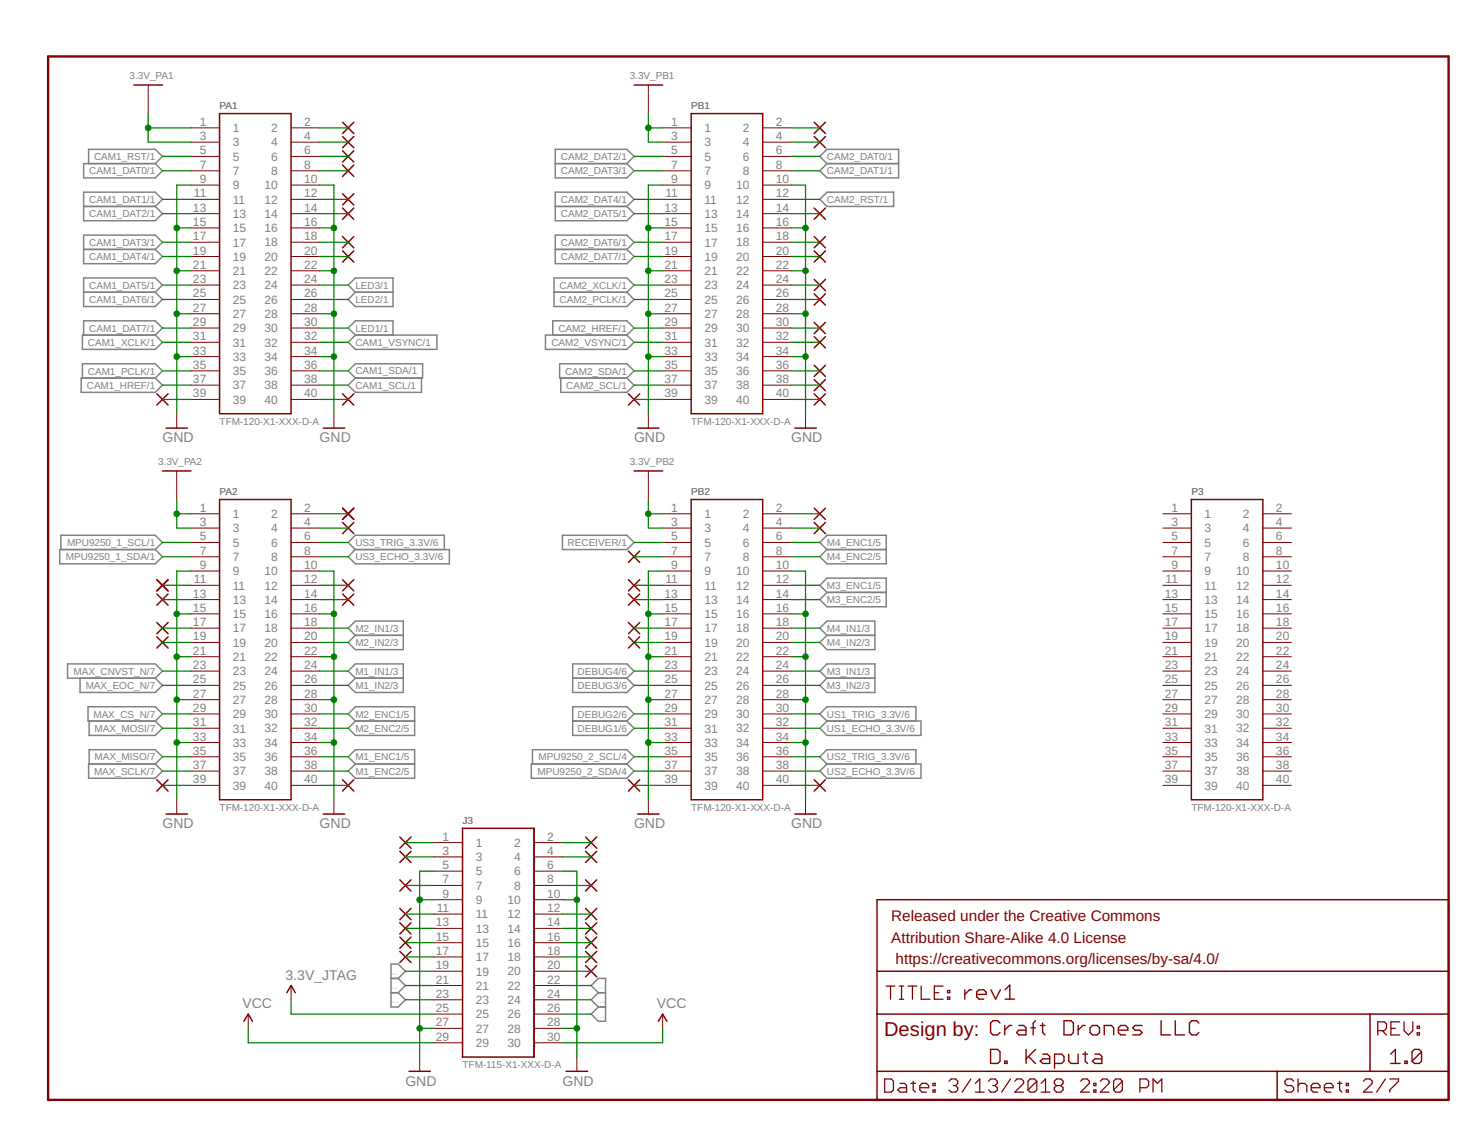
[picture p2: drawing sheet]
<svg xmlns="http://www.w3.org/2000/svg" width="279mm" height="216mm" viewBox="0 0 279 216" stroke-linecap="round" stroke-linejoin="round" font-family="sans-serif">
<g fill="none" stroke="#808080" stroke-width=".28">
<path d="M15.7 36.2h13.5l1.4 1.3-1.4 1.4 1.4 1.3-1.4 1.4h-13.5zM15.7 38.9h13.5M15.7 30.8h13.5l1.4 1.4-1.4 1.3h-13.5zM16.7 30.8v-2.7h12.5l1.4 1.3-1.4 1.4M104.5 36.2h13.5l1.4 1.3-1.4 1.4 1.4 1.3-1.4 1.4h-13.5zM104.5 38.9h13.5M104.5 28.1h13.5l1.4 1.3-1.4 1.4 1.4 1.4-1.4 1.3h-13.5zM104.5 30.8h13.5M154.3 37.5l1.4-1.3h12.6v2.7h-12.6zM154.3 29.4l1.4-1.3h13.5v5.4h-13.5l-1.4-1.3 1.4-1.4zM155.7 30.8h13.5M15.7 52.3h13.5l1.4 1.4-1.4 1.3 1.4 1.4-1.4 1.3h-13.5z"/>
<path d="M15.7 55h13.5M15.7 44.3h13.5l1.4 1.3-1.4 1.3 1.4 1.4-1.4 1.3h-13.5zM15.7 46.9h13.5M65.6 53.7l1.3-1.4h7.1v5.4h-7.1l-1.3-1.3 1.3-1.4zM66.9 55h7.1M104.3 52.3h13.7l1.4 1.4-1.4 1.3 1.4 1.4-1.4 1.3h-13.7zM104.3 55h13.7M104.5 44.3h13.5l1.4 1.3-1.4 1.3 1.4 1.4-1.4 1.3h-13.5zM104.5 46.9h13.5M15.3 71.2h13.9l1.4 1.3-1.4 1.4h-13.9zM15.5 71.2v-2.7h13.7l1.4 1.3-1.4 1.4M15.5 63.1h13.7l1.4 1.3-1.4 1.4h-13.7z"/>
<path d="M15.7 63.1v-2.7h13.5l1.4 1.3-1.4 1.4M65.6 69.8l1.3-1.3h12.7v2.7h-12.7zM65.6 64.4l1.3-1.3h15.4v2.7h-15.4zM66.9 71.2l-1.3 1.3 1.3 1.4h12.5v-2.7M66.9 63.1l-1.3-1.4 1.3-1.3h7.1v2.7M102.7 63.1h15.3l1.4 1.3-1.4 1.4h-15.3zM104.1 63.1v-2.7h13.9l1.4 1.3-1.4 1.4M105.4 68.5h12.6l1.4 1.3-1.4 1.4h-12.6zM105.6 71.2v2.7h12.4l1.4-1.4-1.4-1.3M11.2 103.4h18l1.4 1.4-1.4 1.3h-18zM11.5 103.4v-2.6h17.7l1.4 1.3-1.4 1.3M65.6 118.2l1.3-1.3h9v5.4h-9l-1.3-1.4 1.3-1.3z"/>
<path d="M65.6 104.8l1.3-1.4h17.7v2.7h-17.7zM66.9 103.4l-1.3-1.3 1.3-1.3h16.8v2.6M66.9 119.6h9M105.9 100.8h12.1l1.4 1.3-1.4 1.3h-12.1zM154.3 102.1l1.4-1.3h11.2v5.3h-11.2l-1.4-1.3 1.4-1.4zM154.3 110.2l1.4-1.4h11.2v5.4h-11.2l-1.4-1.3 1.4-1.4zM154.3 118.2l1.4-1.3h9v5.4h-9l-1.4-1.4 1.4-1.3zM155.7 111.5h11.2M155.7 119.6h9M155.7 103.4h11.2M12.7 125h16.5l1.4 1.3-1.4 1.4h-16.5zM15.1 127.7v2.6h14.1l1.4-1.3-1.4-1.3"/>
<path d="M16.6 133h12.6l1.4 1.4-1.4 1.3h-12.6zM16.8 135.7v2.7h12.4l1.4-1.3-1.4-1.4M65.6 126.3l1.3-1.3h9v5.3h-9l-1.3-1.3 1.3-1.3zM65.6 134.4l1.3-1.4h11.2v5.4h-11.2l-1.3-1.3 1.3-1.4zM66.9 127.7h9M66.9 135.7h11.2M107.8 125h10.2l1.4 1.3-1.4 1.4 1.4 1.3-1.4 1.3h-10.2zM107.8 127.7h10.2M107.8 133h10.2l1.4 1.4-1.4 1.3 1.4 1.4-1.4 1.3h-10.2zM107.8 135.7h10.2M154.3 126.3l1.4-1.3h9v5.3h-9l-1.4-1.3 1.4-1.3zM155.7 127.7h9"/>
<path d="M155.7 135.7h17.7v2.7h-17.7l-1.4-1.3zM155.7 135.7l-1.4-1.3 1.4-1.4h16.7v2.7M16.7 143.8h12.5l1.4 1.3-1.4 1.4h-12.5zM16.8 143.8v-2.7h12.4l1.4 1.4-1.4 1.3M65.6 142.5l1.3-1.4h11.2v5.4h-11.2l-1.3-1.4 1.3-1.3zM66.9 143.8h11.2M100 143.8h18l1.4 1.3-1.4 1.4h-18zM100.2 143.8v-2.7h17.8l1.4 1.4-1.4 1.3M154.3 145.1l1.4-1.3h17.7v2.7h-17.7zM155.7 143.8l-1.4-1.3 1.4-1.4h16.7v2.7M73.6 184.2h1.4M73.6 186.9h1.4"/>
<path d="M75 184.2l1.3-1.4-1.3-1.3h-1.4v8h1.4l1.3-1.3-1.3-1.3M75 184.2l1.3 1.3-1.3 1.4M112.6 186.9l-1.3-1.4 1.3-1.3h1.4v8h-1.4l-1.3-1.3 1.3-1.4M112.6 186.9h1.4M112.6 189.5h1.4M112.6 186.9l-1.3 1.3 1.3 1.3"/>
</g>
<path d="M9.1 10.6h263.6v196.4h-263.6z" fill="none" stroke="#800000" stroke-width=".44"/>
<g fill="none" stroke="#800000" stroke-width=".28">
<path d="M25.2 16h5.4M119.4 16h5.4M41.3 21.4h13.5v56.5h-13.5zM64.5 23l2.1 2.1M64.5 25.7l2.1 2.1M64.5 28.4l2.1 2.1M64.5 31.1l2.1 2.1M64.5 36.5l2.1 2.1M64.5 39.2l2.1 2.1M66.6 23l-2.1 2.1M66.6 25.7l-2.1 2.1M66.6 39.2l-2.1 2.1"/>
<path d="M66.6 28.4l-2.1 2.1M66.6 31.1l-2.1 2.1M66.6 36.5l-2.1 2.1M130.1 21.4h13.5v56.5h-13.5zM153.3 23l2.1 2.1M153.3 25.7l2.1 2.1M153.3 39.2l2.1 2.1M155.4 23l-2.1 2.1M155.4 25.7l-2.1 2.1M155.4 39.2l-2.1 2.1M64.5 44.5l2.1 2.2M64.5 47.2l2.1 2.1"/>
<path d="M66.6 44.5l-2.1 2.2M66.6 47.2l-2.1 2.1M153.3 55.3l2.1 2.1M153.3 44.5l2.1 2.2M153.3 47.2l2.1 2.1M153.3 52.6l2.1 2.1M155.4 55.3l-2.1 2.1M155.4 44.5l-2.1 2.2M155.4 47.2l-2.1 2.1M155.4 52.6l-2.1 2.1M29.5 74.1l2.1 2.1M31.6 74.1l-2.1 2.1"/>
<path d="M64.5 74.1l2.1 2.1M66.6 74.1l-2.1 2.1M118.3 74.1l2.1 2.1M120.4 74.1l-2.1 2.1M153.3 74.1l2.1 2.1M153.3 60.7l2.1 2.1M153.3 63.4l2.1 2.1M153.3 68.7l2.1 2.2M153.3 71.4l2.1 2.2M155.4 74.1l-2.1 2.1M155.4 60.7l-2.1 2.1M155.4 63.4l-2.1 2.1"/>
<path d="M155.4 68.7l-2.1 2.2M155.4 71.4l-2.1 2.2M30.6 88.6h5.4M31.3 80.6h4M41.3 94h13.5v56.5h-13.5zM60.9 80.6h4M64.5 95.7l2.1 2.1M64.5 98.3l2.1 2.2M66.6 95.7l-2.1 2.1M66.6 98.3l-2.1 2.2M119.4 88.6h5.4M120.1 80.6h4"/>
<path d="M130.1 94h13.5v56.5h-13.5zM149.6 80.6h4.1M153.3 95.7l2.1 2.1M153.3 98.3l2.1 2.2M155.4 95.7l-2.1 2.1M155.4 98.3l-2.1 2.2M224.3 94h13.5v56.5h-13.5zM29.5 119.9l2.1 2.1M29.5 117.2l2.1 2.1M29.5 111.8l2.1 2.1M29.5 109.1l2.1 2.1M31.6 109.1l-2.1 2.1"/>
<path d="M31.6 119.9l-2.1 2.1M31.6 117.2l-2.1 2.1M31.6 111.8l-2.1 2.1M64.5 109.1l2.1 2.1M64.5 111.8l2.1 2.1M66.6 109.1l-2.1 2.1M66.6 111.8l-2.1 2.1M118.3 119.9l2.1 2.1M118.3 117.2l2.1 2.1M118.3 111.8l2.1 2.1M118.3 109.1l2.1 2.1M118.3 103.7l2.1 2.2"/>
<path d="M120.4 119.9l-2.1 2.1M120.4 117.2l-2.1 2.1M120.4 111.8l-2.1 2.1M120.4 103.7l-2.1 2.2M120.4 109.1l-2.1 2.1M29.5 146.8l2.1 2.1M31.3 153.2h4M31.6 146.8l-2.1 2.1M60.9 153.2h4M64.5 146.8l2.1 2.1M66.6 146.8l-2.1 2.1M75.3 157.5l2.1 2.2"/>
<path d="M77.4 157.5l-2.1 2.2M87.1 155.9h13.4v43.1h-13.4zM110.2 157.5l2.2 2.2M112.4 157.5l-2.2 2.2M118.3 146.8l2.1 2.1M120.1 153.2h4M120.4 146.8l-2.1 2.1M149.6 153.2h4.1M153.3 146.8l2.1 2.1M155.4 146.8l-2.1 2.1M75.3 160.2l2.1 2.1M75.3 165.6l2.1 2.1"/>
<path d="M75.3 171l2.1 2.1M75.3 173.7l2.1 2.1M75.3 176.4l2.1 2.1M75.3 179.1l2.1 2.1M77.4 173.7l-2.1 2.1M77.4 176.4l-2.1 2.1M77.4 160.2l-2.1 2.1M77.4 165.6l-2.1 2.1M77.4 171l-2.1 2.1M77.4 179.1l-2.1 2.1M110.2 160.2l2.2 2.1M110.2 165.6l2.2 2.1"/>
<path d="M110.2 171l2.2 2.1M110.2 173.7l2.2 2.1M110.2 176.4l2.2 2.1M110.2 179.1l2.2 2.1M112.4 160.2l-2.2 2.1M112.4 165.6l-2.2 2.1M112.4 171l-2.2 2.1M112.4 173.7l-2.2 2.1M112.4 176.4l-2.2 2.1M112.4 179.1l-2.2 2.1M165.1 169.4h107.6v37.6h-107.6zM45.9 192.2l.8-1.3 .8 1.3"/>
<path d="M54 186.9l.8-1.4 .8 1.4M110.2 181.8l2.2 2.1M112.4 181.8l-2.2 2.1M124 192.2l.8-1.3 .8 1.3M165.1 190.9h107.6M165.1 182.8h107.6M257.9 190.9v10.8M77 201.7h4M106.6 201.7h4M165.1 201.7h107.6M240.5 201.7v5.3"/>
</g>
<g fill="none" stroke="#800000" stroke-width=".23">
<path d="M166.8 185.6h1.7M167.7 185.6v2.5M169.3 185.6h.8M169.3 188.1h.8M169.7 185.6v2.5M171 185.6h1.6M171.8 185.6v2.5M173.4 185.6v2.5h1.7M175.9 186.9h.8M177.6 185.6h-1.7v2.5h1.7M178.4 187.7h.4v.4h-.4zM178.4 186.4h.4v.5h-.4z"/>
<path d="M259.4 194h1.2l.4-.4v-.9l-.4-.4h-1.2v2.5M260.2 194l.8 .8M261.9 193.6h.8M263.5 192.3h-1.6v2.5h1.6M264.4 192.3v1.7l.8 .8 .8-.8v-1.7M266.8 194.4h.5v.4h-.5zM266.8 193.2h.5v.4h-.5zM166.6 203.1h1.2l.4 .4v1.7l-.4 .4h-1.2zM169.5 203.9h.8l.4 .4v1.3h-1.2l-.5-.4 .5-.5h1.2M171.5 203.9h.9M171.9 203.5v1.7l.5 .4M173.2 204.7h1.6v-.4l-.4-.4h-.8l-.4 .4v.9l.4 .4h.8"/>
<path d="M175.7 205.2h.4v.4h-.4zM175.7 203.9h.4v.4h-.4zM178.7 203.5l.4-.4h.8l.4 .4v.4l-.4 .4M179.5 204.3h.4M179.9 204.3l.4 .4v.5l-.4 .4h-.8l-.4-.4M182.8 203.1l-1.7 2.5M183.6 205.6h1.7M183.6 203.9l.9-.8v2.5M186.1 203.5l.4-.4h.8l.5 .4v.4l-.5 .4M186.9 204.3h.4M187.3 204.3l.5 .4v.5l-.5 .4h-.8l-.4-.4M190.2 203.1l-1.6 2.5"/>
<path d="M191.1 203.5l.4-.4h.8l.4 .4v.4l-1.6 1.7h1.6M195.2 203.5v1.7l-.4 .4h-.8l-.5-.4M195.2 203.5l-.4-.4h-.8l-.5 .4v1.7M195.2 203.5l-1.7 1.7M196 205.6h1.7M196 203.9l.8-.8v2.5M198.9 204.3l-.4 .4v.5l.4 .4h.8l.5-.4v-.5l-.5-.4M198.9 204.3l-.4-.4v-.4l.4-.4h.8l.5 .4v.4l-.5 .4M198.9 204.3h.8M203.5 203.5l.4-.4h.8l.4 .4v.4l-1.6 1.7h1.6M205.9 205.2h.4v.4h-.4zM205.9 203.9h.4v.4h-.4z"/>
<path d="M207.2 203.5l.4-.4h.8l.4 .4v.4l-1.6 1.7h1.6M211.3 203.5v1.7l-.4 .4h-.8l-.4-.4M211.3 203.5l-.4-.4h-.8l-.4 .4v1.7M211.3 203.5l-1.6 1.7M214.6 204.7h1.2l.5-.4v-.8l-.5-.4h-1.2v2.5M217.1 205.6v-2.5l.8 .8 .8-.8v2.5M243.6 203.5l-.5-.4h-.8l-.4 .4v.4l.4 .4h.8l.5 .4v.5l-.5 .4h-.8l-.4-.4M244.4 204.3l.4-.4h.8l.4 .4v1.3M244.4 203.1v2.5M246.9 204.7h1.6v-.4l-.4-.4h-.8l-.4 .4v.9l.4 .4h.8M249.3 204.7h1.7v-.4l-.4-.4h-.9l-.4 .4v.9l.4 .4h.9M251.8 203.9h.8"/>
<path d="M252.2 203.5v1.7l.4 .4M253.5 205.2h.4v.4h-.4zM253.5 203.9h.4v.4h-.4zM256.7 203.5l.4-.4h.8l.5 .4v.4l-1.7 1.7h1.7M260.8 203.1l-1.6 2.5M261.7 203.1h1.6v.4l-1.6 1.7v.4"/>
</g>
<g fill="none" stroke="#800000" stroke-width=".25">
<path d="M181.7 186.3v1.8M183 186.3h-.5l-.8 .9M183.9 187.2h1.8v-.5l-.5-.4h-.9l-.4 .4v.9l.4 .5h.9M186.5 197.5h1.3l.5 .5v1.7l-.5 .5h-1.3zM186.6 186.3l.9 1.8 .8-1.8M188.3 192.6l-.5-.5h-.9l-.4 .5v1.8l.4 .4h.9l.5-.4M189.2 193v1.8M189.2 199.7h.4v.5h-.4zM189.2 188.1h1.8M189.2 186.3l.9-.9v2.7M190.5 193h-.4l-.9 .9M191.8 193h.9l.5 .5v1.3h-1.4l-.4-.4 .4-.5h1.4"/>
<path d="M193.2 197.5v2.7M193.6 198.9l1.4 1.3M194.1 193.5h.9M195 192.1l-.5 .5v2.2M195 197.5l-1.8 1.8M195.9 193h.8M196.3 192.6v1.8l.4 .4M196.3 198.4h.9l.4 .5v1.3h-1.3l-.4-.5 .4-.4h1.3M200.3 192.1h1.4l.4 .5v1.8l-.4 .4h-1.4zM201.2 198.4v1.3l.5 .5h1.3v-1.8M203 193v1.8M203.9 198.4h.9"/>
<path d="M204.3 193h-.4l-.9 .9M204.3 198v1.7l.5 .5M205.2 193.5l.5-.5h.9l.4 .5v.9l-.4 .4h-.9l-.5-.4zM206.1 198.4h.9l.5 .5v1.3h-1.4l-.4-.5 .4-.4h1.4M207.9 194.8v-1.8h1.3l.5 .5v1.3M210.6 193.9h1.7v-.4l-.4-.5h-.9l-.4 .5v.9l.4 .4h.9M215 193h-1.3l-.4 .5 .4 .4h.9l.4 .5-.4 .4h-1.3M218.6 192.1v2.7h1.8M221.3 192.1v2.7h1.8M225.7 192.6l-.4-.5h-.9l-.5 .5v1.8l.5 .4h.9l.4-.4M261.8 198.4l.9-.9v2.7M264.5 199.7h.4v.5h-.4z"/>
<path d="M267.6 198v1.7l-.4 .5h-.9l-.4-.5M267.6 198l-.4-.5h-.9l-.4 .5v1.7M267.6 198l-1.7 1.7M198.5 200.2h1.4l.4-.5v-.8l-.4-.5h-1.4v2.7M261.8 200.2h1.8"/>
</g>
<g fill="none" stroke="#800000" stroke-width=".19">
<path d="M27.9 16v5.4M122.1 16v5.4M36 24.1h5.3M36 26.8h5.3M36 29.4h5.3M36 32.2h5.3M36 34.8h5.3M36 37.5h5.3M54.8 24.1h5.4M54.8 26.8h5.4M54.8 29.4h5.4M54.8 32.2h5.4"/>
<path d="M54.8 34.8h5.4M54.8 37.5h5.4M124.8 24.1h5.3M124.8 26.8h5.3M124.8 29.4h5.3M124.8 32.2h5.3M124.8 34.8h5.3M124.8 37.5h5.3M143.6 24.1h5.4M143.6 26.8h5.4M143.6 29.4h5.4M143.6 32.2h5.4"/>
<path d="M143.6 34.8h5.4M143.6 37.5h5.4M36 40.2h5.3M36 42.9h5.3M36 45.6h5.3M36 48.3h5.3M36 51h5.3M36 53.7h5.3M36 56.4h5.3M36 59.1h5.3M54.8 40.2h5.4M54.8 42.9h5.4"/>
<path d="M54.8 45.6h5.4M54.8 48.3h5.4M54.8 51h5.4M54.8 53.7h5.4M54.8 56.4h5.4M54.8 59.1h5.4M124.8 40.2h5.3M124.8 42.9h5.3M124.8 45.6h5.3M124.8 48.3h5.3M124.8 51h5.3M124.8 53.7h5.3"/>
<path d="M124.8 56.4h5.3M124.8 59.1h5.3M143.6 40.2h5.4M143.6 42.9h5.4M143.6 45.6h5.4M143.6 48.3h5.4M143.6 51h5.4M143.6 53.7h5.4M143.6 56.4h5.4M143.6 59.1h5.4M33.3 77.9v2.7M36 61.7h5.3"/>
<path d="M36 64.4h5.3M36 67.1h5.3M36 69.8h5.3M36 72.5h5.3M36 75.2h5.3M54.8 61.7h5.4M54.8 64.4h5.4M54.8 67.1h5.4M54.8 69.8h5.4M54.8 72.5h5.4M54.8 75.2h5.4M62.9 77.9v2.7"/>
<path d="M122.1 77.9v2.7M124.8 61.7h5.3M124.8 64.4h5.3M124.8 67.1h5.3M124.8 69.8h5.3M124.8 72.5h5.3M124.8 75.2h5.3M143.6 61.7h5.4M143.6 64.4h5.4M143.6 67.1h5.4M143.6 69.8h5.4M143.6 72.5h5.4"/>
<path d="M143.6 75.2h5.4M151.7 77.9v2.7M33.3 88.6v5.4M36 96.7h5.3M36 99.4h5.3M54.8 96.7h5.4M54.8 99.4h5.4M122.1 88.6v5.4M124.8 96.7h5.3M124.8 99.4h5.3M143.6 96.7h5.4M143.6 99.4h5.4"/>
<path d="M218.9 96.7h5.4M218.9 99.4h5.4M237.8 96.7h5.3M237.8 99.4h5.3M36 102.1h5.3M36 104.8h5.3M36 107.5h5.3M36 110.2h5.3M36 112.9h5.3M36 115.5h5.3M36 118.2h5.3M54.8 102.1h5.4"/>
<path d="M54.8 104.8h5.4M54.8 107.5h5.4M54.8 110.2h5.4M54.8 112.9h5.4M54.8 115.5h5.4M54.8 118.2h5.4M124.8 102.1h5.3M124.8 104.8h5.3M124.8 107.5h5.3M124.8 110.2h5.3M124.8 112.9h5.3M124.8 115.5h5.3"/>
<path d="M124.8 118.2h5.3M143.6 102.1h5.4M143.6 104.8h5.4M143.6 107.5h5.4M143.6 110.2h5.4M143.6 112.9h5.4M143.6 115.5h5.4M143.6 118.2h5.4M218.9 102.1h5.4M218.9 104.8h5.4M218.9 107.5h5.4M218.9 110.2h5.4"/>
<path d="M218.9 112.9h5.4M218.9 115.5h5.4M218.9 118.2h5.4M237.8 102.1h5.3M237.8 104.8h5.3M237.8 107.5h5.3M237.8 110.2h5.3M237.8 112.9h5.3M237.8 115.5h5.3M237.8 118.2h5.3M36 120.9h5.3M36 123.6h5.3"/>
<path d="M36 126.3h5.3M36 129h5.3M36 131.7h5.3M36 134.4h5.3M36 137.1h5.3M36 139.8h5.3M54.8 120.9h5.4M54.8 123.6h5.4M54.8 126.3h5.4M54.8 129h5.4M54.8 131.7h5.4M54.8 134.4h5.4"/>
<path d="M54.8 137.1h5.4M54.8 139.8h5.4M124.8 120.9h5.3M124.8 123.6h5.3M124.8 126.3h5.3M124.8 129h5.3M124.8 131.7h5.3M124.8 134.4h5.3M124.8 137.1h5.3M124.8 139.8h5.3M143.6 120.9h5.4M143.6 123.6h5.4"/>
<path d="M143.6 126.3h5.4M143.6 129h5.4M143.6 131.7h5.4M143.6 134.4h5.4M143.6 137.1h5.4M143.6 139.8h5.4M218.9 120.9h5.4M218.9 123.6h5.4M218.9 126.3h5.4M218.9 129h5.4M218.9 131.7h5.4M218.9 134.4h5.4"/>
<path d="M218.9 137.1h5.4M218.9 139.8h5.4M237.8 120.9h5.3M237.8 123.6h5.3M237.8 126.3h5.3M237.8 129h5.3M237.8 131.7h5.3M237.8 134.4h5.3M237.8 137.1h5.3M237.8 139.8h5.3M33.3 150.5v2.7M36 142.5h5.3"/>
<path d="M36 145.1h5.3M36 147.8h5.3M54.8 142.5h5.4M54.8 145.1h5.4M54.8 147.8h5.4M62.9 150.5v2.7M81.7 158.6h5.4M100.5 158.6h5.4M122.1 150.5v2.7M124.8 142.5h5.3M124.8 145.1h5.3M124.8 147.8h5.3"/>
<path d="M143.6 142.5h5.4M143.6 145.1h5.4M143.6 147.8h5.4M151.7 150.5v2.7M218.9 142.5h5.4M218.9 145.1h5.4M218.9 147.8h5.4M237.8 142.5h5.3M237.8 145.1h5.3M237.8 147.8h5.3M81.7 161.3h5.4M81.7 164h5.4"/>
<path d="M81.7 166.7h5.4M81.7 169.4h5.4M81.7 172.1h5.4M81.7 174.8h5.4M81.7 177.4h5.4M100.5 161.3h5.4M100.5 164h5.4M100.5 166.7h5.4M100.5 169.4h5.4M100.5 172.1h5.4M100.5 174.8h5.4M100.5 177.4h5.4"/>
<path d="M46.7 190.9v2.7M54.8 185.5v2.7M79 199v2.7M81.7 180.1h5.4M81.7 182.8h5.4M81.7 185.5h5.4M81.7 188.2h5.4M81.7 190.9h5.4M81.7 193.6h5.4M81.7 196.3h5.4M100.5 180.1h5.4M100.5 182.8h5.4"/>
<path d="M100.5 185.5h5.4M100.5 188.2h5.4M100.5 190.9h5.4M100.5 193.6h5.4M100.5 196.3h5.4M108.6 199v2.7M124.8 190.9v2.7"/>
</g>
<g fill="none" stroke="#008000" stroke-width=".23">
<path d="M27.9 21.4v5.4h8.1M27.9 24.1h8.1M30.6 37.5h5.4M30.6 29.4h5.4M30.6 32.2h5.4M36 34.8h-2.7v43.1M60.2 34.8h2.7v43.1M60.2 26.8h5.4M60.2 24.1h5.4M60.2 37.5h5.4M60.2 29.4h5.4M60.2 32.2h5.4"/>
<path d="M119.4 37.5h5.4M119.4 29.4h5.4M119.4 32.2h5.4M122.1 21.4v5.4h2.7M122.1 24.1h2.7M124.8 34.8h-2.7v43.1M149 34.8h2.7v43.1M149 26.8h5.3M149 24.1h5.3M149 37.5h5.3M149 29.4h5.3M149 32.2h5.3"/>
<path d="M30.6 56.4h5.4M30.6 48.3h5.4M30.6 45.6h5.4M30.6 40.2h5.4M30.6 53.7h5.4M33.3 42.9h2.7M33.3 51h2.7M33.3 59.1h2.7M60.2 42.9h2.7M60.2 51h2.7M60.2 59.1h2.7M60.2 56.4h5.4"/>
<path d="M60.2 48.3h5.4M60.2 45.6h5.4M60.2 40.2h5.4M60.2 53.7h5.4M119.4 56.4h5.4M119.4 48.3h5.4M119.4 45.6h5.4M119.4 40.2h5.4M119.4 53.7h5.4M122.1 42.9h2.7M122.1 51h2.7M122.1 59.1h2.7"/>
<path d="M149 42.9h2.7M149 51h2.7M149 59.1h2.7M149 56.4h5.3M149 48.3h5.3M149 45.6h5.3M149 40.2h5.3M149 53.7h5.3M30.6 75.2h5.4M30.6 72.5h5.4M30.6 69.8h5.4M30.6 64.4h5.4"/>
<path d="M30.6 61.7h5.4M33.3 67.1h2.7M60.2 67.1h2.7M60.2 75.2h5.4M60.2 72.5h5.4M60.2 69.8h5.4M60.2 64.4h5.4M60.2 61.7h5.4M119.4 75.2h5.4M119.4 72.5h5.4M119.4 69.8h5.4M119.4 64.4h5.4"/>
<path d="M119.4 61.7h5.4M122.1 67.1h2.7M149 67.1h2.7M149 75.2h5.3M149 72.5h5.3M149 69.8h5.3M149 64.4h5.3M149 61.7h5.3M33.3 94v5.4h2.7M33.3 96.7h2.7M60.2 99.4h5.4M60.2 96.7h5.4"/>
<path d="M122.1 94v5.4h2.7M122.1 96.7h2.7M149 99.4h5.3M149 96.7h5.3M30.6 118.2h5.4M30.6 112.9h5.4M30.6 110.2h5.4M30.6 104.8h5.4M30.6 102.1h5.4M33.3 115.5h2.7M36 107.5h-2.7v43M60.2 107.5h2.7v43"/>
<path d="M60.2 115.5h2.7M60.2 118.2h5.4M60.2 112.9h5.4M60.2 110.2h5.4M60.2 104.8h5.4M60.2 102.1h5.4M119.4 118.2h5.4M119.4 112.9h5.4M119.4 110.2h5.4M119.4 104.8h5.4M119.4 102.1h5.4M122.1 115.5h2.7"/>
<path d="M124.8 107.5h-2.7v43M149 107.5h2.7v43M149 115.5h2.7M149 118.2h5.3M149 112.9h5.3M149 110.2h5.3M149 104.8h5.3M149 102.1h5.3M30.6 120.9h5.4M30.6 126.3h5.4M30.6 129h5.4M30.6 137.1h5.4"/>
<path d="M30.6 134.4h5.4M33.3 123.6h2.7M33.3 131.7h2.7M33.3 139.8h2.7M60.2 123.6h2.7M60.2 131.7h2.7M60.2 139.8h2.7M60.2 120.9h5.4M60.2 126.3h5.4M60.2 129h5.4M60.2 137.1h5.4M60.2 134.4h5.4"/>
<path d="M119.4 120.9h5.4M119.4 126.3h5.4M119.4 129h5.4M119.4 137.1h5.4M119.4 134.4h5.4M122.1 123.6h2.7M122.1 131.7h2.7M122.1 139.8h2.7M149 123.6h2.7M149 131.7h2.7M149 139.8h2.7M149 120.9h5.3"/>
<path d="M149 126.3h5.3M149 129h5.3M149 137.1h5.3M149 134.4h5.3M30.6 147.8h5.4M30.6 142.5h5.4M30.6 145.1h5.4M60.2 147.8h5.4M60.2 142.5h5.4M60.2 145.1h5.4M76.3 158.6h5.4M105.9 158.6h5.4"/>
<path d="M119.4 147.8h5.4M119.4 142.5h5.4M119.4 145.1h5.4M149 147.8h5.3M149 142.5h5.3M149 145.1h5.3M76.3 161.3h5.4M76.3 166.7h5.4M76.3 172.1h5.4M76.3 174.8h5.4M76.3 177.4h5.4M79 169.4h2.7"/>
<path d="M81.7 164h-2.7v35M105.9 164h2.7v35M105.9 169.4h2.7M105.9 161.3h5.4M105.9 166.7h5.4M105.9 172.1h5.4M105.9 174.8h5.4M105.9 177.4h5.4M46.7 193.6v2.7h35M54.8 188.2v2.7h26.9M76.3 180.1h5.4M76.3 182.8h5.4"/>
<path d="M76.3 185.5h5.4M76.3 188.2h5.4M79 193.6h2.7M105.9 193.6h2.7M105.9 180.1h5.4M105.9 182.8h5.4M105.9 185.5h5.4M105.9 188.2h5.4M105.9 190.9h5.4M124.8 193.6v2.7h-18.9"/>
</g>
<g fill="#008000" stroke="#008000" stroke-width=".19">
<circle cx="33.3" cy="67.1" r=".53"/>
<circle cx="33.3" cy="59.1" r=".53"/>
<circle cx="33.3" cy="51" r=".53"/>
<circle cx="33.3" cy="42.9" r=".53"/>
<circle cx="62.9" cy="51" r=".53"/>
<circle cx="62.9" cy="59.1" r=".53"/>
<circle cx="62.9" cy="67.1" r=".53"/>
<circle cx="62.9" cy="42.9" r=".53"/>
<circle cx="33.3" cy="139.8" r=".53"/>
<circle cx="33.3" cy="131.7" r=".53"/>
<circle cx="33.3" cy="123.6" r=".53"/>
<circle cx="33.3" cy="115.5" r=".53"/>
<circle cx="62.9" cy="123.6" r=".53"/>
<circle cx="62.9" cy="131.7" r=".53"/>
<circle cx="62.9" cy="139.8" r=".53"/>
<circle cx="62.9" cy="115.5" r=".53"/>
<circle cx="122.1" cy="51" r=".53"/>
<circle cx="122.1" cy="42.9" r=".53"/>
<circle cx="122.1" cy="67.1" r=".53"/>
<circle cx="122.1" cy="59.1" r=".53"/>
<circle cx="151.7" cy="51" r=".53"/>
<circle cx="151.7" cy="59.1" r=".53"/>
<circle cx="151.7" cy="67.1" r=".53"/>
<circle cx="151.7" cy="42.9" r=".53"/>
<circle cx="122.1" cy="139.8" r=".53"/>
<circle cx="122.1" cy="131.7" r=".53"/>
<circle cx="122.1" cy="123.6" r=".53"/>
<circle cx="122.1" cy="115.5" r=".53"/>
<circle cx="151.7" cy="139.8" r=".53"/>
<circle cx="151.7" cy="131.7" r=".53"/>
<circle cx="151.7" cy="115.5" r=".53"/>
<circle cx="151.7" cy="123.6" r=".53"/>
<circle cx="79" cy="193.6" r=".53"/>
<circle cx="79" cy="169.4" r=".53"/>
<circle cx="108.6" cy="169.4" r=".53"/>
<circle cx="108.6" cy="193.6" r=".53"/>
<circle cx="33.3" cy="96.7" r=".53"/>
<circle cx="122.1" cy="96.7" r=".53"/>
<circle cx="122.1" cy="24.1" r=".53"/>
<circle cx="27.9" cy="24.1" r=".53"/>
</g>
<text font-size="3.8" fill="#800000" x="166.5" y="194.9">Design by:</text>
<g font-size="2.9" fill="#800000">
<text x="167.8" y="173.4">Released under the Creative Commons</text>
<text x="167.8" y="177.4">Attribution Share-Alike 4.0 License</text>
<text x="168.6" y="181.5">https://creativecommons.org/licenses/by-sa/4.0/</text>
</g>
<g font-size="2.6" fill="#808080">
<text x="30.6" y="83.3">GND</text>
<text x="60.2" y="83.3">GND</text>
<text x="119.4" y="83.3">GND</text>
<text x="149" y="83.3">GND</text>
<text x="30.6" y="155.9">GND</text>
<text x="60.2" y="155.9">GND</text>
<text x="119.4" y="155.9">GND</text>
<text x="149" y="155.9">GND</text>
<text x="53.7" y="184.4">3.3V_JTAG</text>
<text x="45.7" y="189.8">VCC</text>
<text x="123.7" y="189.8">VCC</text>
<text x="76.3" y="204.3">GND</text>
<text x="105.9" y="204.3">GND</text>
</g>
<g font-size="2.3" fill="#808080">
<text x="37.6" y="23.7">1</text>
<text x="57.3" y="23.7">2</text>
<text x="126.4" y="23.7">1</text>
<text x="146.1" y="23.7">2</text>
<text x="37.6" y="26.4">3</text>
<text x="37.6" y="29.1">5</text>
<text x="43.8" y="24.9">1</text>
<text x="43.8" y="27.6">3</text>
<text x="51.1" y="24.9">2</text>
<text x="51.1" y="27.6">4</text>
<text x="57.3" y="26.4">4</text>
<text x="57.3" y="29.1">6</text>
<text x="126.4" y="26.4">3</text>
<text x="126.4" y="29.1">5</text>
<text x="132.6" y="24.9">1</text>
<text x="132.6" y="27.6">3</text>
<text x="139.8" y="24.9">2</text>
<text x="139.8" y="27.6">4</text>
<text x="146.1" y="26.4">4</text>
<text x="146.1" y="29.1">6</text>
<text x="37.6" y="31.8">7</text>
<text x="37.6" y="34.5">9</text>
<text x="43.8" y="30.3">5</text>
<text x="43.8" y="32.9">7</text>
<text x="43.8" y="35.6">9</text>
<text x="49.8" y="35.6">10</text>
<text x="51.1" y="30.3">6</text>
<text x="51.1" y="32.9">8</text>
<text x="57.3" y="31.8">8</text>
<text x="57.3" y="34.5">10</text>
<text x="126.4" y="31.8">7</text>
<text x="126.4" y="34.5">9</text>
<text x="132.6" y="30.3">5</text>
<text x="132.6" y="32.9">7</text>
<text x="132.6" y="35.6">9</text>
<text x="138.6" y="35.6">10</text>
<text x="139.8" y="30.3">6</text>
<text x="139.8" y="32.9">8</text>
<text x="146.1" y="31.8">8</text>
<text x="146.1" y="34.5">10</text>
<text x="36.3" y="39.8">13</text>
<text x="36.5" y="37.1">11</text>
<text x="43.8" y="38.3">11</text>
<text x="43.8" y="41">13</text>
<text x="49.8" y="38.3">12</text>
<text x="49.8" y="41">14</text>
<text x="57.3" y="37.1">12</text>
<text x="57.3" y="39.8">14</text>
<text x="125.1" y="39.8">13</text>
<text x="125.3" y="37.1">11</text>
<text x="132.6" y="38.3">11</text>
<text x="132.6" y="41">13</text>
<text x="138.6" y="38.3">12</text>
<text x="138.6" y="41">14</text>
<text x="146.1" y="37.1">12</text>
<text x="146.1" y="39.8">14</text>
<text x="36.3" y="42.5">15</text>
<text x="36.3" y="45.2">17</text>
<text x="36.3" y="47.9">19</text>
<text x="43.8" y="43.7">15</text>
<text x="43.8" y="46.4">17</text>
<text x="49.8" y="43.7">16</text>
<text x="49.8" y="46.4">18</text>
<text x="57.3" y="42.5">16</text>
<text x="57.3" y="45.2">18</text>
<text x="57.3" y="47.9">20</text>
<text x="125.1" y="42.5">15</text>
<text x="125.1" y="45.2">17</text>
<text x="125.1" y="47.9">19</text>
<text x="132.6" y="43.7">15</text>
<text x="132.6" y="46.4">17</text>
<text x="138.6" y="43.7">16</text>
<text x="138.6" y="46.4">18</text>
<text x="146.1" y="42.5">16</text>
<text x="146.1" y="45.2">18</text>
<text x="146.1" y="47.9">20</text>
<text x="36.3" y="50.6">21</text>
<text x="36.3" y="53.3">23</text>
<text x="43.8" y="49.1">19</text>
<text x="43.8" y="51.8">21</text>
<text x="49.8" y="49.1">20</text>
<text x="49.8" y="51.8">22</text>
<text x="57.3" y="50.6">22</text>
<text x="57.3" y="53.3">24</text>
<text x="125.1" y="50.6">21</text>
<text x="125.1" y="53.3">23</text>
<text x="132.6" y="49.1">19</text>
<text x="132.6" y="51.8">21</text>
<text x="138.6" y="49.1">20</text>
<text x="138.6" y="51.8">22</text>
<text x="146.1" y="50.6">22</text>
<text x="146.1" y="53.3">24</text>
<text x="36.3" y="56">25</text>
<text x="36.3" y="58.7">27</text>
<text x="43.8" y="54.5">23</text>
<text x="43.8" y="57.2">25</text>
<text x="43.8" y="59.9">27</text>
<text x="49.8" y="57.2">26</text>
<text x="49.8" y="59.8">28</text>
<text x="49.8" y="54.5">24</text>
<text x="57.3" y="56">26</text>
<text x="57.3" y="58.7">28</text>
<text x="125.1" y="56">25</text>
<text x="125.1" y="58.7">27</text>
<text x="132.6" y="54.5">23</text>
<text x="132.6" y="57.2">25</text>
<text x="132.6" y="59.9">27</text>
<text x="138.6" y="57.2">26</text>
<text x="138.6" y="59.8">28</text>
<text x="138.6" y="54.5">24</text>
<text x="146.1" y="56">26</text>
<text x="146.1" y="58.7">28</text>
<text x="36.3" y="61.4">29</text>
<text x="36.3" y="64.1">31</text>
<text x="43.8" y="62.5">29</text>
<text x="43.8" y="65.2">31</text>
<text x="49.8" y="62.5">30</text>
<text x="49.8" y="65.2">32</text>
<text x="57.3" y="61.4">30</text>
<text x="57.3" y="64.1">32</text>
<text x="125.1" y="61.4">29</text>
<text x="125.1" y="64.1">31</text>
<text x="132.6" y="62.5">29</text>
<text x="132.6" y="65.2">31</text>
<text x="138.6" y="62.5">30</text>
<text x="138.6" y="65.2">32</text>
<text x="146.1" y="61.4">30</text>
<text x="146.1" y="64.1">32</text>
<text x="36.3" y="66.7">33</text>
<text x="36.3" y="69.4">35</text>
<text x="43.8" y="67.9">33</text>
<text x="43.8" y="70.6">35</text>
<text x="49.8" y="67.9">34</text>
<text x="49.8" y="70.6">36</text>
<text x="57.3" y="66.7">34</text>
<text x="57.3" y="69.4">36</text>
<text x="125.1" y="66.7">33</text>
<text x="125.1" y="69.4">35</text>
<text x="132.6" y="67.9">33</text>
<text x="132.6" y="70.6">35</text>
<text x="138.6" y="67.9">34</text>
<text x="138.6" y="70.6">36</text>
<text x="146.1" y="66.7">34</text>
<text x="146.1" y="69.4">36</text>
<text x="36.3" y="72.1">37</text>
<text x="36.3" y="74.8">39</text>
<text x="43.8" y="73.3">37</text>
<text x="43.8" y="76">39</text>
<text x="49.8" y="73.3">38</text>
<text x="49.8" y="76">40</text>
<text x="57.3" y="72.1">38</text>
<text x="57.3" y="74.8">40</text>
<text x="125.1" y="72.1">37</text>
<text x="125.1" y="74.8">39</text>
<text x="132.6" y="73.3">37</text>
<text x="132.6" y="76">39</text>
<text x="138.6" y="73.3">38</text>
<text x="138.6" y="76">40</text>
<text x="146.1" y="72.1">38</text>
<text x="146.1" y="74.8">40</text>
<text x="37.6" y="96.3">1</text>
<text x="37.6" y="99">3</text>
<text x="37.6" y="101.7">5</text>
<text x="43.8" y="97.5">1</text>
<text x="43.8" y="100.2">3</text>
<text x="51.1" y="97.5">2</text>
<text x="51.1" y="100.2">4</text>
<text x="57.3" y="96.3">2</text>
<text x="57.3" y="99">4</text>
<text x="57.3" y="101.7">6</text>
<text x="126.4" y="96.3">1</text>
<text x="126.4" y="99">3</text>
<text x="126.4" y="101.7">5</text>
<text x="132.6" y="97.5">1</text>
<text x="132.6" y="100.2">3</text>
<text x="139.8" y="97.5">2</text>
<text x="139.8" y="100.2">4</text>
<text x="146.1" y="96.3">2</text>
<text x="146.1" y="99">4</text>
<text x="146.1" y="101.7">6</text>
<text x="220.6" y="96.3">1</text>
<text x="220.6" y="99">3</text>
<text x="220.6" y="101.7">5</text>
<text x="226.8" y="97.5">1</text>
<text x="226.8" y="100.2">3</text>
<text x="234" y="97.5">2</text>
<text x="234" y="100.2">4</text>
<text x="240.2" y="96.3">2</text>
<text x="240.2" y="99">4</text>
<text x="240.2" y="101.7">6</text>
<text x="37.6" y="104.4">7</text>
<text x="37.6" y="107.1">9</text>
<text x="43.8" y="102.9">5</text>
<text x="43.8" y="105.6">7</text>
<text x="51.1" y="102.9">6</text>
<text x="51.1" y="105.6">8</text>
<text x="57.3" y="104.4">8</text>
<text x="57.3" y="107.1">10</text>
<text x="126.4" y="104.4">7</text>
<text x="126.4" y="107.1">9</text>
<text x="132.6" y="102.9">5</text>
<text x="132.6" y="105.6">7</text>
<text x="139.8" y="102.9">6</text>
<text x="139.8" y="105.6">8</text>
<text x="146.1" y="104.4">8</text>
<text x="146.1" y="107.1">10</text>
<text x="220.6" y="104.4">7</text>
<text x="220.6" y="107.1">9</text>
<text x="226.8" y="102.9">5</text>
<text x="226.8" y="105.6">7</text>
<text x="234" y="102.9">6</text>
<text x="234" y="105.6">8</text>
<text x="240.2" y="104.4">8</text>
<text x="240.2" y="107.1">10</text>
<text x="36.3" y="112.5">13</text>
<text x="36.5" y="109.8">11</text>
<text x="43.8" y="108.3">9</text>
<text x="43.8" y="111">11</text>
<text x="43.8" y="113.7">13</text>
<text x="49.8" y="108.3">10</text>
<text x="49.8" y="111">12</text>
<text x="49.8" y="113.7">14</text>
<text x="57.3" y="109.8">12</text>
<text x="57.3" y="112.5">14</text>
<text x="125.1" y="112.5">13</text>
<text x="125.3" y="109.8">11</text>
<text x="132.6" y="108.3">9</text>
<text x="132.6" y="111">11</text>
<text x="132.6" y="113.7">13</text>
<text x="138.6" y="108.3">10</text>
<text x="138.6" y="111">12</text>
<text x="138.6" y="113.7">14</text>
<text x="146.1" y="109.8">12</text>
<text x="146.1" y="112.5">14</text>
<text x="219.3" y="112.5">13</text>
<text x="219.5" y="109.8">11</text>
<text x="226.8" y="108.3">9</text>
<text x="226.8" y="111">11</text>
<text x="226.8" y="113.7">13</text>
<text x="232.7" y="108.3">10</text>
<text x="232.7" y="111">12</text>
<text x="232.7" y="113.7">14</text>
<text x="240.2" y="109.8">12</text>
<text x="240.2" y="112.5">14</text>
<text x="36.3" y="115.2">15</text>
<text x="36.3" y="117.9">17</text>
<text x="43.8" y="116.4">15</text>
<text x="43.8" y="119">17</text>
<text x="49.8" y="116.4">16</text>
<text x="49.8" y="119">18</text>
<text x="57.3" y="115.2">16</text>
<text x="57.3" y="117.9">18</text>
<text x="125.1" y="115.2">15</text>
<text x="125.1" y="117.9">17</text>
<text x="132.6" y="116.4">15</text>
<text x="132.6" y="119">17</text>
<text x="138.6" y="116.4">16</text>
<text x="138.6" y="119">18</text>
<text x="146.1" y="115.2">16</text>
<text x="146.1" y="117.9">18</text>
<text x="219.3" y="115.2">15</text>
<text x="219.3" y="117.9">17</text>
<text x="226.8" y="116.4">15</text>
<text x="226.8" y="119">17</text>
<text x="232.7" y="116.4">16</text>
<text x="232.7" y="119">18</text>
<text x="240.2" y="115.2">16</text>
<text x="240.2" y="117.9">18</text>
<text x="36.3" y="120.6">19</text>
<text x="36.3" y="123.2">21</text>
<text x="36.3" y="125.9">23</text>
<text x="43.8" y="121.7">19</text>
<text x="43.8" y="124.4">21</text>
<text x="49.8" y="121.7">20</text>
<text x="49.8" y="124.4">22</text>
<text x="57.3" y="120.6">20</text>
<text x="57.3" y="123.2">22</text>
<text x="57.3" y="125.9">24</text>
<text x="125.1" y="120.6">19</text>
<text x="125.1" y="123.2">21</text>
<text x="125.1" y="125.9">23</text>
<text x="132.6" y="121.7">19</text>
<text x="132.6" y="124.4">21</text>
<text x="138.6" y="121.7">20</text>
<text x="138.6" y="124.4">22</text>
<text x="146.1" y="120.6">20</text>
<text x="146.1" y="123.2">22</text>
<text x="146.1" y="125.9">24</text>
<text x="219.3" y="120.6">19</text>
<text x="219.3" y="123.2">21</text>
<text x="219.3" y="125.9">23</text>
<text x="226.8" y="121.7">19</text>
<text x="226.8" y="124.4">21</text>
<text x="232.7" y="121.7">20</text>
<text x="232.7" y="124.4">22</text>
<text x="240.2" y="120.6">20</text>
<text x="240.2" y="123.2">22</text>
<text x="240.2" y="125.9">24</text>
<text x="36.3" y="128.6">25</text>
<text x="36.3" y="131.3">27</text>
<text x="43.8" y="127.1">23</text>
<text x="43.8" y="129.8">25</text>
<text x="49.8" y="129.8">26</text>
<text x="49.8" y="127.1">24</text>
<text x="57.3" y="128.6">26</text>
<text x="57.3" y="131.3">28</text>
<text x="125.1" y="128.6">25</text>
<text x="125.1" y="131.3">27</text>
<text x="132.6" y="127.1">23</text>
<text x="132.6" y="129.8">25</text>
<text x="138.6" y="129.8">26</text>
<text x="138.6" y="127.1">24</text>
<text x="146.1" y="128.6">26</text>
<text x="146.1" y="131.3">28</text>
<text x="219.3" y="128.6">25</text>
<text x="219.3" y="131.3">27</text>
<text x="226.8" y="127.1">23</text>
<text x="226.8" y="129.8">25</text>
<text x="232.7" y="129.8">26</text>
<text x="232.7" y="127.1">24</text>
<text x="240.2" y="128.6">26</text>
<text x="240.2" y="131.3">28</text>
<text x="36.3" y="134">29</text>
<text x="36.3" y="136.7">31</text>
<text x="43.8" y="132.5">27</text>
<text x="43.8" y="135.2">29</text>
<text x="43.8" y="137.9">31</text>
<text x="49.8" y="132.5">28</text>
<text x="49.8" y="135.2">30</text>
<text x="49.8" y="137.9">32</text>
<text x="57.3" y="134">30</text>
<text x="57.3" y="136.7">32</text>
<text x="125.1" y="134">29</text>
<text x="125.1" y="136.7">31</text>
<text x="132.6" y="132.5">27</text>
<text x="132.6" y="135.2">29</text>
<text x="132.6" y="137.9">31</text>
<text x="138.6" y="132.5">28</text>
<text x="138.6" y="135.2">30</text>
<text x="138.6" y="137.9">32</text>
<text x="146.1" y="134">30</text>
<text x="146.1" y="136.7">32</text>
<text x="219.3" y="134">29</text>
<text x="219.3" y="136.7">31</text>
<text x="226.8" y="132.5">27</text>
<text x="226.8" y="135.2">29</text>
<text x="226.8" y="137.9">31</text>
<text x="232.7" y="132.5">28</text>
<text x="232.7" y="135.2">30</text>
<text x="232.7" y="137.9">32</text>
<text x="240.2" y="134">30</text>
<text x="240.2" y="136.7">32</text>
<text x="36.3" y="139.4">33</text>
<text x="36.3" y="142.1">35</text>
<text x="43.8" y="140.6">33</text>
<text x="43.8" y="143.3">35</text>
<text x="49.8" y="140.6">34</text>
<text x="49.8" y="143.3">36</text>
<text x="57.3" y="139.4">34</text>
<text x="57.3" y="142.1">36</text>
<text x="125.1" y="139.4">33</text>
<text x="125.1" y="142.1">35</text>
<text x="132.6" y="140.6">33</text>
<text x="132.6" y="143.3">35</text>
<text x="138.6" y="140.6">34</text>
<text x="138.6" y="143.3">36</text>
<text x="146.1" y="139.4">34</text>
<text x="146.1" y="142.1">36</text>
<text x="219.3" y="139.4">33</text>
<text x="219.3" y="142.1">35</text>
<text x="226.8" y="140.6">33</text>
<text x="226.8" y="143.3">35</text>
<text x="232.7" y="140.6">34</text>
<text x="232.7" y="143.3">36</text>
<text x="240.2" y="139.4">34</text>
<text x="240.2" y="142.1">36</text>
<text x="36.3" y="144.8">37</text>
<text x="36.3" y="147.5">39</text>
<text x="43.8" y="146">37</text>
<text x="43.8" y="148.6">39</text>
<text x="49.8" y="145.9">38</text>
<text x="49.8" y="148.6">40</text>
<text x="57.3" y="144.8">38</text>
<text x="57.3" y="147.5">40</text>
<text x="125.1" y="144.8">37</text>
<text x="125.1" y="147.5">39</text>
<text x="132.6" y="146">37</text>
<text x="132.6" y="148.6">39</text>
<text x="138.6" y="145.9">38</text>
<text x="138.6" y="148.6">40</text>
<text x="146.1" y="144.8">38</text>
<text x="146.1" y="147.5">40</text>
<text x="219.3" y="144.8">37</text>
<text x="219.3" y="147.5">39</text>
<text x="226.8" y="146">37</text>
<text x="226.8" y="148.6">39</text>
<text x="232.7" y="145.9">38</text>
<text x="232.7" y="148.6">40</text>
<text x="240.2" y="144.8">38</text>
<text x="240.2" y="147.5">40</text>
<text x="83.3" y="158.2">1</text>
<text x="83.3" y="160.9">3</text>
<text x="89.6" y="159.4">1</text>
<text x="96.8" y="159.4">2</text>
<text x="103" y="158.2">2</text>
<text x="103" y="160.9">4</text>
<text x="83.3" y="163.6">5</text>
<text x="83.3" y="166.3">7</text>
<text x="89.6" y="162.1">3</text>
<text x="89.6" y="164.8">5</text>
<text x="89.6" y="167.5">7</text>
<text x="96.8" y="162.1">4</text>
<text x="96.8" y="164.8">6</text>
<text x="96.8" y="167.5">8</text>
<text x="103" y="163.6">6</text>
<text x="103" y="166.3">8</text>
<text x="82.2" y="171.7">11</text>
<text x="83.3" y="169">9</text>
<text x="89.6" y="170.2">9</text>
<text x="89.6" y="172.9">11</text>
<text x="95.5" y="170.2">10</text>
<text x="95.5" y="172.9">12</text>
<text x="103" y="169">10</text>
<text x="103" y="171.7">12</text>
<text x="82.1" y="174.4">13</text>
<text x="82.1" y="177.1">15</text>
<text x="82.1" y="179.7">17</text>
<text x="89.6" y="175.6">13</text>
<text x="89.6" y="178.2">15</text>
<text x="95.5" y="175.5">14</text>
<text x="95.5" y="178.2">16</text>
<text x="103" y="174.4">14</text>
<text x="103" y="177.1">16</text>
<text x="103" y="179.7">18</text>
<text x="82.1" y="182.4">19</text>
<text x="82.1" y="185.1">21</text>
<text x="89.6" y="180.9">17</text>
<text x="89.6" y="183.6">19</text>
<text x="95.5" y="180.9">18</text>
<text x="95.5" y="183.6">20</text>
<text x="103" y="182.4">20</text>
<text x="103" y="185.1">22</text>
<text x="82.1" y="187.8">23</text>
<text x="82.1" y="190.5">25</text>
<text x="89.6" y="186.3">21</text>
<text x="89.6" y="189">23</text>
<text x="89.6" y="191.7">25</text>
<text x="95.5" y="186.3">22</text>
<text x="95.5" y="191.7">26</text>
<text x="95.5" y="189">24</text>
<text x="103" y="190.5">26</text>
<text x="103" y="187.8">24</text>
<text x="82.1" y="193.2">27</text>
<text x="82.1" y="195.9">29</text>
<text x="89.6" y="194.4">27</text>
<text x="89.6" y="197.1">29</text>
<text x="95.5" y="194.4">28</text>
<text x="95.5" y="197.1">30</text>
<text x="103" y="193.2">28</text>
<text x="103" y="195.9">30</text>
</g>
<g font-size="1.9" fill="#808080">
<text x="24.4" y="14.9">3.3V_PA1</text>
<text x="118.6" y="14.9">3.3V_PB1</text>
<text x="41.3" y="20.6">PA1</text>
<text x="130.1" y="20.6">PB1</text>
<text x="16.8" y="32.8">CAM1_DAT0/1</text>
<text x="17.7" y="30.1">CAM1_RST/1</text>
<text x="105.6" y="30.1">CAM2_DAT2/1</text>
<text x="105.6" y="32.8">CAM2_DAT3/1</text>
<text x="155.7" y="30.1">CAM2_DAT0/1</text>
<text x="155.7" y="32.8">CAM2_DAT1/1</text>
<text x="16.8" y="38.2">CAM1_DAT1/1</text>
<text x="16.8" y="40.9">CAM1_DAT2/1</text>
<text x="105.6" y="40.9">CAM2_DAT5/1</text>
<text x="105.6" y="38.2">CAM2_DAT4/1</text>
<text x="155.7" y="38.2">CAM2_RST/1</text>
<text x="16.8" y="46.3">CAM1_DAT3/1</text>
<text x="105.6" y="46.3">CAM2_DAT6/1</text>
<text x="16.8" y="49">CAM1_DAT4/1</text>
<text x="105.6" y="49">CAM2_DAT7/1</text>
<text x="16.8" y="54.3">CAM1_DAT5/1</text>
<text x="16.8" y="57">CAM1_DAT6/1</text>
<text x="66.9" y="54.3">LED3/1</text>
<text x="66.9" y="57">LED2/1</text>
<text x="105.4" y="57">CAM2_PCLK/1</text>
<text x="105.4" y="54.3">CAM2_XCLK/1</text>
<text x="16.6" y="65.1">CAM1_XCLK/1</text>
<text x="16.8" y="62.4">CAM1_DAT7/1</text>
<text x="66.9" y="62.4">LED1/1</text>
<text x="66.9" y="65.1">CAM1_VSYNC/1</text>
<text x="103.8" y="65.1">CAM2_VSYNC/1</text>
<text x="105.1" y="62.4">CAM2_HREF/1</text>
<text x="16.6" y="70.5">CAM1_PCLK/1</text>
<text x="66.9" y="70.5">CAM1_SDA/1</text>
<text x="106.4" y="70.5">CAM2_SDA/1</text>
<text x="16.3" y="73.2">CAM1_HREF/1</text>
<text x="66.9" y="73.2">CAM1_SCL/1</text>
<text x="106.6" y="73.2">CAM2_SCL/1</text>
<text x="41.3" y="80">TFM-120-X1-XXX-D-A</text>
<text x="130.1" y="80">TFM-120-X1-XXX-D-A</text>
<text x="29.8" y="87.6">3.3V_PA2</text>
<text x="118.6" y="87.6">3.3V_PB2</text>
<text x="41.3" y="93.2">PA2</text>
<text x="130.1" y="93.2">PB2</text>
<text x="224.3" y="93.2">P3</text>
<text x="12.4" y="105.5">MPU9250_1_SDA/1</text>
<text x="12.6" y="102.8">MPU9250_1_SCL/1</text>
<text x="66.9" y="105.5">US3_ECHO_3.3V/6</text>
<text x="66.9" y="102.8">US3_TRIG_3.3V/6</text>
<text x="106.9" y="102.8">RECEIVER/1</text>
<text x="155.7" y="102.8">M4_ENC1/5</text>
<text x="155.7" y="105.5">M4_ENC2/5</text>
<text x="155.7" y="110.8">M3_ENC1/5</text>
<text x="155.7" y="113.5">M3_ENC2/5</text>
<text x="66.9" y="118.9">M2_IN1/3</text>
<text x="155.7" y="118.9">M4_IN1/3</text>
<text x="66.9" y="121.6">M2_IN2/3</text>
<text x="155.7" y="121.6">M4_IN2/3</text>
<text x="13.9" y="127">MAX_CNVST_N/7</text>
<text x="16.1" y="129.7">MAX_EOC_N/7</text>
<text x="66.9" y="129.7">M1_IN2/3</text>
<text x="66.9" y="127">M1_IN1/3</text>
<text x="108.8" y="127">DEBUG4/6</text>
<text x="108.8" y="129.7">DEBUG3/6</text>
<text x="155.7" y="127">M3_IN1/3</text>
<text x="155.7" y="129.7">M3_IN2/3</text>
<text x="17.6" y="135.1">MAX_CS_N/7</text>
<text x="17.8" y="137.8">MAX_MOSI/7</text>
<text x="66.9" y="137.7">M2_ENC2/5</text>
<text x="66.9" y="135.1">M2_ENC1/5</text>
<text x="108.8" y="135.1">DEBUG2/6</text>
<text x="108.8" y="137.8">DEBUG1/6</text>
<text x="155.7" y="137.7">US1_ECHO_3.3V/6</text>
<text x="155.7" y="135.1">US1_TRIG_3.3V/6</text>
<text x="17.8" y="143.1">MAX_MISO/7</text>
<text x="66.9" y="143.1">M1_ENC1/5</text>
<text x="101.4" y="143.1">MPU9250_2_SCL/4</text>
<text x="155.7" y="143.1">US2_TRIG_3.3V/6</text>
<text x="17.7" y="145.8">MAX_SCLK/7</text>
<text x="66.9" y="145.8">M1_ENC2/5</text>
<text x="101.2" y="145.8">MPU9250_2_SDA/4</text>
<text x="155.7" y="145.8">US2_ECHO_3.3V/6</text>
<text x="41.3" y="152.7">TFM-120-X1-XXX-D-A</text>
<text x="87.1" y="155.1">J3</text>
<text x="130.1" y="152.7">TFM-120-X1-XXX-D-A</text>
<text x="224.3" y="152.7">TFM-120-X1-XXX-D-A</text>
<text x="87.1" y="201.1">TFM-115-X1-XXX-D-A</text>
</g>
<g font-size=".4" fill="#808080">
<text x="73.5" y="183.5">J</text>
<text x="73.7" y="183.5">RST/1</text>
<text x="73.5" y="186.2">J</text>
<text x="73.5" y="188.9">J</text>
<text x="73.7" y="186.2">TCK/1</text>
<text x="73.7" y="188.9">TMS/1</text>
<text x="112.6" y="186.2">JTDI/1</text>
<text x="112.6" y="191.6">PGND/1</text>
<text x="112.6" y="188.9">JTDO/1</text>
</g>
</svg>
